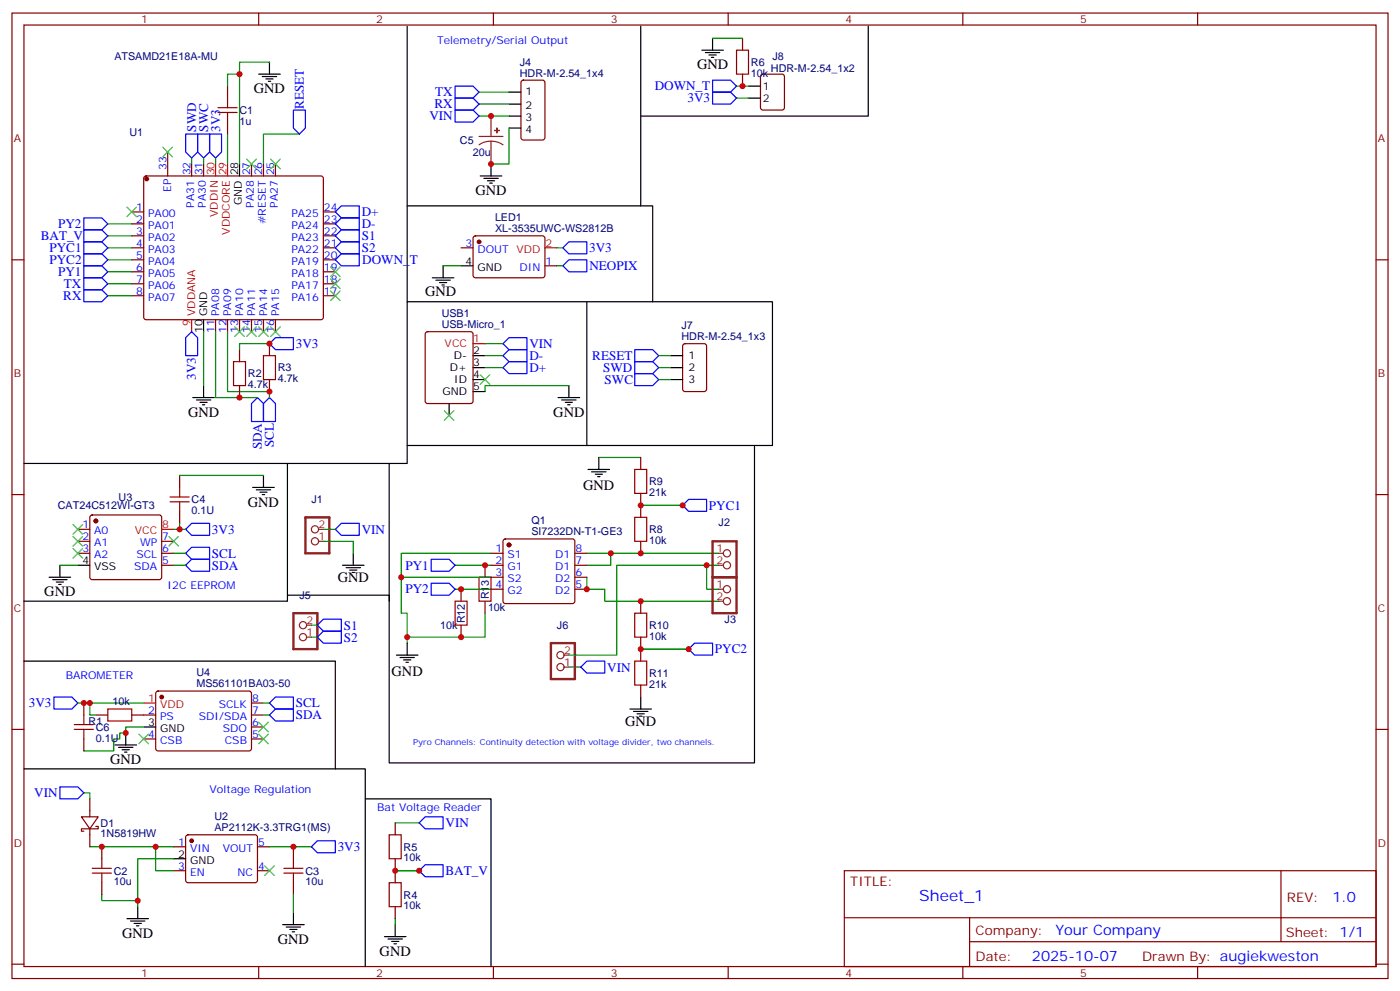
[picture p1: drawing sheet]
<svg xmlns="http://www.w3.org/2000/svg" width="412mm" height="292mm" viewBox="0 0 412 292" stroke-linecap="round" stroke-linejoin="round" font-family="sans-serif">
<g fill="none" stroke="#870000" stroke-width=".35">
<path d="M3.5 3.8h405.4v284.4h-405.4zM7.1 7.4h398.2v277.3h-398.2zM76.2 3.8v3.6M145.3 3.8v3.6M214.5 3.8v3.6M218.7 11.3v3.5M283.6 3.8v3.6M352.8 3.8v3.6M67 25.4v3.5M67 35.9v3.6M153.7 23.8l.5-.2h5.6l.7 .4v16.5l-.4 .7h-5.9l-.7-.4v-16.5zM218.7 21.8v3.6"/>
<path d="M224.2 22l.5-.2h5.7l.6 .5 .1 9.4-.5 .7h-5.9l-.6-.4-.1-9.5zM42.6 52l.4-.2h51.5l.5 .2 .2 .5v41l-.2 .4-.5 .3h-51.5l-.5-.3-.2-.4v-41zM49.4 44.8v7M56.4 48.3v3.5M60 48.3v3.5M74.1 48.3v3.5M77.6 48.3v3.5M81.1 48.3v3.5M3.5 76.5h3.6M38.8 76.5h3.5M38.8 62.4h3.5M38.8 65.9h3.5"/>
<path d="M38.8 69.5h3.5M38.8 73h3.5M95.2 76.5h3.6M95.2 62.4h3.6M95.2 65.9h3.6M95.2 69.5h3.6M95.2 73h3.6M135.8 73h3.5M139.6 69.7l.5-.2h20l.4 .7-.1 11.2-.6 .4-20-.1-.5-.6v-10.9zM160.5 78.3h3.5M405.3 76.5h3.6M38.8 80h3.5"/>
<path d="M38.8 83.6h3.5M38.8 87.1h3.5M63.5 94.2v3.5M67 94.2v3.5M70.6 94.2v3.5M74.1 94.2v3.5M77.6 94.2v3.5M81.1 94.2v3.5M95.2 80h3.6M95.2 83.6h3.6M95.2 87.1h3.6M125.5 97.9l.4-.2h12.7l.7 .4v20l-.4 .7-13 .1-.6-.5-.1-20z"/>
<path d="M70.6 103v3.5M70.6 113.6v3.5M79.4 101.2v3.5M79.4 111.8v3.5M201.3 101.4l.5-.2h5.6l.7 .4v13l-.4 .7h-5.9l-.7-.4v-13zM188.7 134.7v3.6M3.5 145.7h3.6M22.9 155.9h3.6M22.9 159.4h3.6M26.7 151.9l.5-.2h19.7l.5 .2 .2 .5v17.6l-.2 .5-.5 .2h-19.7l-.5-.2-.2-.5v-17.6zM47.6 159.4h3.6M52.9 140v3.5"/>
<path d="M52.9 150.6v3.5M148.4 158.9l.5-.2h19.7l.5 .2 .2 .5v17.7l-.2 .5-.5 .2h-19.7l-.5-.3-.2-.4v-17.7zM188.7 145.3v7.1M188.7 159.4v3.5M405.3 145.7h3.6M22.9 162.9h3.6M47.6 162.9h3.6M47.6 166.5h3.6M135.8 173.5v3.6M142.9 166.5v3.5M142.9 177.1v3.5M144.6 162.9h3.6"/>
<path d="M144.6 166.5h3.6M144.6 170h3.6M144.6 173.5h3.6M169.3 162.9h3.6M169.3 166.5h3.6M169.3 170h3.6M169.3 173.5h3.6M188.7 177.1v3.5M135.8 184.1v3.5M188.7 187.6v7.1M3.5 214.8h3.6M24.7 207v3.6"/>
<path d="M24.7 217.6v3.6M28.2 210.6h3.5M38.8 210.6h7.1M42.3 217.6h3.6M46.1 203.7l.5-.2 27.1 .1 .4 .6-.1 16.5-.6 .5-27.1-.1-.4-.6v-16.3zM74.1 210.6h3.5M74.1 217.6h3.5M74.1 214.1h3.5M74.1 207h3.5M188.7 201.8v3.5M405.3 214.8h3.6M26.5 235.3v5.3"/>
<path d="M24 240.6h4.9l-2.4 3.5zM26.5 244.1v5.3M28.2 243.4h.7v.7h-4.9v.7h.7M30 249.4v3.5M30 260v3.5M51.2 249.4h3.5M51.2 256.4h3.5M54.9 246.1l.5-.2h20l.4 .7v12.9l-.7 .5-20-.1-.4-.6v-12.7zM75.8 249.4h3.6M75.8 256.4h3.6M86.4 249.4v3.5M86.4 260v3.5"/>
<path d="M116.4 242.3v3.6M116.4 252.9v7.1M248.7 256.4h156.6v28.3h-156.6zM377.3 256.5v20.8M116.4 267v3.5M248.7 270.3h156.5M285.6 277.3h119.6M285.6 270.3v14.1M3.5 284h3.6M76.2 284.7v3.5M145.3 284.7v3.5M214.5 284.7v3.5"/>
<path d="M283.6 284.7v3.5M352.8 284.7v3.5M405.3 284h3.6"/>
</g>
<g fill="#870000" stroke="#870000" stroke-width=".35">
<circle cx="43.2" cy="52.7" r=".53"/>
<circle cx="56.4" cy="247.6" r=".53"/>
<circle cx="28.2" cy="153.4" r=".53"/>
<circle cx="47.6" cy="205.3" r=".53"/>
<circle cx="149.9" cy="160.5" r=".53"/>
<circle cx="141.1" cy="71.2" r=".53"/>
</g>
<path d="M63.5 48.3v3.5M67 48.3v3.5M160.5 73h3.5M56.4 94.2v3.5M139.3 101.2h3.6M47.6 155.9h3.6M42.3 207h3.6" fill="none" stroke="#f00" stroke-width=".35"/>
<g fill="none" stroke="#000" stroke-width=".35">
<path d="M79.4 18.3v3.5M119.9 7.7v128.8h-112.8M188.7 7.7v52.9h-68.8M206.7 14.8h6.4M207.8 15.5h4.2M208.8 16.2h2.2M209.5 16.9h.8M209.9 11.3v3.5M76.2 21.8h6.3M77.3 22.5h4.2M78.3 23.2h2.1M79 24h.7"/>
<path d="M149.9 27.1h3.6M149.9 30.7h3.6M149.9 34.2h3.6M149.9 37.7h3.6M220.5 25.4h3.5M220.5 28.9h3.5M70.6 48.3v3.5M141.5 51.8h6.3M142.5 52.5h4.3M143.6 53.2h2.1M144.3 53.9h.7M144.6 48.3v3.5"/>
<path d="M130.5 78.3v3.5M135.8 78.3h3.5M188.7 60.6h3.6v28.3h-72.4M60 94.2v3.5M127.4 81.8h6.3M128.4 82.5h4.2M129.5 83.2h2.1M130.2 83.9h.7M172.9 88.9v42.3M192.3 88.9h35.2v42.3h-5.3M56.8 117.1h6.3M57.9 117.8h4.2"/>
<path d="M58.9 118.5h2.1M59.6 119.2h.7M60 113.6v3.5M132.3 118.9v3.5M139.3 115.3h3.6M139.3 108.3h3.6M139.3 104.7h3.6M139.3 111.8h3.6M164.4 117.1h6.3M165.5 117.8h4.2M166.5 118.5h2.1M167.2 119.2h.7"/>
<path d="M167.6 113.6v3.5M197.6 108.3h3.5M197.6 104.7h3.5M197.6 111.8h3.5M84.7 136.5v40.6h-77.6M119.9 131.2h102.3v93.5h-107.5v-88.2M173.2 138.3h6.4M174.3 139h4.2M175.3 139.7h2.1M176.4 134.7v3.6M74.4 143.5h6.4M75.5 144.3h4.2"/>
<path d="M76.6 145h2.1M77.3 145.7h.7M77.6 140v3.5M176 140.4h.7M14.5 170h6.3M15.5 170.7h4.3M16.6 171.4h2.1M17.3 172.1h.7M17.6 166.5v3.5M22.9 166.5h3.6M84.7 175.3h30v1.8M100.9 166.5h6.3"/>
<path d="M102 167.2h4.2M103 167.9h2.1M103.7 168.6h.7M104.1 162.9v3.6M7.1 194.7h91.7v31.7M116.8 192.9h6.3M117.8 193.6h4.3M118.9 194.3h2.1M119.6 195.1h.7M119.9 189.4v3.5M33.9 219.4h6.3M37 215.9v3.5"/>
<path d="M42.3 214.1h3.6M185.6 208.8h6.3M186.6 209.5h4.3M187.7 210.2h2.1M188.4 210.9h.7M188.7 205.3v3.5M7.1 226.4h100.5v58.3M34.9 220.1h4.3M36 220.8h2.1M36.7 221.5h.7M107.6 235.3h37v49.4M51.2 252.9h3.5"/>
<path d="M37.4 270.5h6.3M38.5 271.3h4.2M39.5 272h2.1M40.2 272.7h.7M40.6 267v3.5M83.3 272.3h6.3M84.3 273h4.2M85.4 273.7h2.1M86.1 274.4h.7M86.4 268.8v3.5M113.2 275.8h6.4M114.3 276.5h4.2"/>
<path d="M115.4 277.2h2.1M116.1 278h.7M116.4 272.3v3.5"/>
</g>
<g fill="none" stroke="#a10000" stroke-width=".35">
<path d="M217 14.8h3.5v7h-3.5zM64.2 33.1h5.6M64.2 31.7h5.6M67 28.9v2.8M67 33.1v2.8M68.8 106.5h3.5v7.1h-3.5zM77.6 104.7h3.5v7.1h-3.5zM187 138.3h3.5v7h-3.5zM50.1 147.8h5.6M50.1 146.4h5.6M52.9 143.5v2.9M52.9 147.8v2.8"/>
<path d="M187 152.4h3.5v7h-3.5zM134.1 177.1h3.5v7h-3.5zM141.1 170h3.5v7.1h-3.5zM187 194.7h3.5v7.1h-3.5zM187 180.6h3.5v7h-3.5zM21.9 214.8h5.6M21.9 213.4h5.6M24.7 210.6v2.8M24.7 214.8v2.8M31.7 208.8h7.1v3.5h-7.1zM27.2 257.1h5.6M27.2 255.7h5.6"/>
<path d="M30 252.9v2.8M30 257.1v2.9M83.6 257.1h5.7M83.6 255.7h5.7M86.4 252.9v2.8M86.4 257.1v2.9M114.7 260h3.5v7h-3.5zM114.7 245.9h3.5v7h-3.5z"/>
</g>
<g fill="none" stroke="#008700" stroke-width=".35">
<path d="M79.4 18.3h-8.8v30M209.9 11.3h8.8M67 39.5v8.8M70.6 21.8h-3.6v3.6M88.2 39.5h-10.6v8.8M141.1 34.2h8.8M141.1 30.7h8.8M141.1 27.1h8.8M149.9 37.7v10.6h-5.3M217 28.9h3.5M217 25.4h3.5M56.4 46.5v1.8"/>
<path d="M60 46.5v1.8M63.5 46.5v1.8M31.7 69.5h7.1M31.7 73h7.1M31.7 76.5h7.1M31.7 65.9h7.1M130.5 78.3h5.3M164 73h1.8M164 78.3h1.8M31.7 80h7.1M31.7 83.6h7.1M31.7 87.1h7.1"/>
<path d="M60 97.7v15.9M63.5 97.7v19.4h12.3M67 97.7v17.6h12.4v1.8M79.4 101.2h-8.8v1.8M142.9 108.3h5.3M142.9 104.7h5.3M142.9 101.2h5.3M167.6 113.6h-24.7v1.7M194 108.3h3.6M194 104.7h3.6M194 111.8h3.6M176.4 134.7h12.3"/>
<path d="M51.2 155.9h3.5M52.9 154.1v1.8M52.9 140h24.7M95.2 159.4h8.9v3.5M95.2 155.9h3.6M188.7 148.8h12.4M17.6 166.5h5.3M51.2 162.9h3.5M51.2 166.5h3.5M134.1 166.5h10.5M134.1 173.5h10.5M144.6 162.9h-26.4v7.1"/>
<path d="M144.6 170h-26.4v10.6h1.7v8.8M172.9 170v3.5h5.3v3.6h33.5M172.9 162.9h38.8M179.9 162.9v3.6h-7M208.1 166.5v7h3.6M211.7 166.5h-30v26.4h-14.1M91.7 184.1h1.8M91.7 187.6h1.8M142.9 180.6v7h-23M167.6 196.5h3.5M188.7 191.2h14.1M22.9 207h19.4"/>
<path d="M26.5 207v3.6h1.7M42.3 214.1h-5.3v1.8h-1.7v1.7h-1.8v3.6h-8.8M77.6 207h1.8M77.6 210.6h1.8M24.7 233.5h1.8v1.8M26.5 249.4h24.7M45.9 249.4v7h5.3M51.2 252.9h-10.6v14.1M79.4 249.4h12.3M116.4 256.4h7.1M116.4 242.3h7.1M30 263.5v1.8h10.6"/>
<path d="M86.4 263.5v5.3M116.4 270.5v1.8"/>
</g>
<g fill="none" stroke="#00f" stroke-width=".35">
<path d="M54.7 39.5h3.5v5.3l-1.8 1.7-1.7-1.7zM58.2 39.5h3.5v5.3l-1.7 1.7-1.8-1.7zM61.7 39.5h3.6v5.3l-1.8 1.7-1.8-1.7zM86.4 32.4h3.6v5.3l-1.8 1.8-1.8-1.8zM134.1 32.4h5.2l1.8 1.8-1.8 1.7h-5.2zM134.1 28.9h5.2l1.8 1.8-1.8 1.7h-5.2zM134.1 25.4h5.2l1.8 1.7-1.8 1.8h-5.2zM209.9 23.6h5.3l1.8 1.8-1.8 1.7h-5.3zM209.9 27.1h5.3l1.8 1.8-1.8 1.8h-5.3zM24.7 67.7h5.3l1.7 1.8-1.7 1.7h-5.3zM24.7 71.2h5.3l1.7 1.8-1.7 1.8h-5.3zM24.7 74.8h5.3l1.7 1.7-1.7 1.8h-5.3z"/>
<path d="M24.7 78.3h5.3l1.7 1.7-1.7 1.8h-5.3zM24.7 64.2h5.3l1.7 1.7-1.7 1.8h-5.3zM98.8 65.9l1.7-1.7h5.3v3.5h-5.3zM98.8 62.4l1.7-1.8h5.3v3.6h-5.3zM98.8 69.5l1.7-1.8h5.3v3.5h-5.3zM98.8 73l1.7-1.8h5.3v3.6h-5.3zM98.8 76.5l1.7-1.7h5.3v3.5h-5.3zM165.8 78.3l1.8-1.8h5.3v3.5h-5.3zM165.8 73l1.8-1.8h5.3v3.6h-5.3zM24.7 81.8h5.3l1.7 1.8-1.7 1.7h-5.3zM24.7 85.3h5.3l1.7 1.8-1.7 1.8h-5.3zM56.4 97.7l1.8 1.7v5.3h-3.5v-5.3z"/>
<path d="M75.8 117.1l1.8 1.8v5.2h-3.5v-5.2zM79.4 117.1l1.7 1.8v5.2h-3.5v-5.2zM79.4 101.2l1.7-1.8h5.3v3.6h-5.3zM148.2 104.7l1.7-1.7h5.3v3.5h-5.3zM148.2 101.2l1.7-1.8h5.3v3.6h-5.3zM149.9 106.5h5.3v3.5h-5.3l-1.7-1.7zM187 110h5.3l1.7 1.8-1.7 1.8h-5.3zM187 106.5h5.3l1.7 1.8-1.7 1.7h-5.3zM187 103h5.3l1.7 1.7-1.7 1.8h-5.3zM54.7 155.9l1.7-1.8h5.3v3.6h-5.3zM98.8 155.9l1.7-1.8h5.3v3.6h-5.3zM202.8 147.1h5.3v3.5h-5.3l-1.7-1.8z"/>
<path d="M54.7 162.9l1.7-1.7h5.3v3.5h-5.3zM54.7 166.5l1.7-1.8h5.3v3.5h-5.3zM127 171.8h5.3l1.8 1.7-1.8 1.8h-5.3zM127 164.7h5.3l1.8 1.8-1.8 1.7h-5.3zM93.5 184.1l1.7-1.7h5.3v3.5h-5.3zM93.5 187.6l1.7-1.7h5.3v3.5h-5.3zM171.1 196.5l1.8-1.8h5.3v3.5h-5.3zM202.8 191.2l1.8-1.8h5.3v3.5h-5.3zM15.9 205.3h5.3l1.7 1.7-1.7 1.8h-5.3zM79.4 207l1.7-1.7h5.3v3.5h-5.3zM79.4 210.6l1.7-1.8h5.3v3.5h-5.3zM17.6 231.7h5.3l1.8 1.8-1.8 1.8h-5.3z"/>
<path d="M91.7 249.4l1.8-1.8h5.3v3.5h-5.3zM123.5 242.3l1.7-1.7h5.3v3.5h-5.3zM125.2 254.7h5.3v3.5h-5.3l-1.7-1.8z"/>
</g>
<g fill="none" stroke="#3c3" stroke-width=".35">
<path d="M48 43.4l2.8 2.8M50.8 43.4l-2.8 2.8M72.7 46.9l2.8 2.8M75.5 46.9l-2.8 2.8M79.7 46.9l2.8 2.8M82.5 46.9l-2.8 2.8M37.4 61l2.8 2.8M40.2 61l-2.8 2.8M97.4 78.6l2.8 2.9M100.2 78.6l-2.8 2.9M69.1 96.3l2.9 2.8M72 96.3l-2.9 2.8"/>
<path d="M72.7 96.3l2.8 2.8M75.5 96.3l-2.8 2.8M76.2 96.3l2.8 2.8M79 96.3l-2.8 2.8M79.7 96.3l2.8 2.8M82.5 96.3l-2.8 2.8M97.4 85.7l2.8 2.8M97.4 82.2l2.8 2.8M100.2 82.2l-2.8 2.8M100.2 85.7l-2.8 2.8M141.5 110.4l2.8 2.8M144.3 110.4l-2.8 2.8"/>
<path d="M130.9 121l2.8 2.8M133.7 121l-2.8 2.8M21.5 154.5l2.8 2.8M21.5 158l2.8 2.8M24.3 154.5l-2.8 2.8M24.3 158l-2.8 2.8M49.7 158l2.9 2.8M52.6 158l-2.9 2.8M21.5 161.5l2.8 2.9M24.3 161.5l-2.8 2.9M40.9 216.2l2.8 2.8M43.7 216.2l-2.8 2.8"/>
<path d="M76.2 216.2l2.8 2.8M76.2 212.7l2.8 2.8M79 216.2l-2.8 2.8M79 212.7l-2.8 2.8M78 255l2.8 2.8M80.8 255l-2.8 2.8"/>
</g>
<path d="M90 152.4h7v10.5h-7zM209.9 159.4h7.1v21.2h-7.1zM209.9 170h7.1M86.4 180.6h7.1v10.6h-7.1zM162.3 189.4h7v10.6h-7z" fill="none" stroke="#8c2424" stroke-width=".71"/>
<g fill="none" stroke="#8c2424" stroke-width=".35">
<path d="M144.6 34.2v6M141.1 40.2h7.1M144.6 41.6l-1.8 .2-1.7 .9M144.6 41.6l1.9 .2 1.7 .9M144.6 41.6v6.7M93.8 159.4h1.4M93.8 155.9h1.4M211.7 173.5h1.4M211.7 177.1h1.4M211.7 162.9h1.4M211.7 166.5h1.4M90.3 187.6h1.4"/>
<path d="M90.3 184.1h1.4M166.2 196.5h1.4M166.2 192.9h1.4"/>
<circle cx="92.8" cy="155.9" r="1.06"/>
<circle cx="92.8" cy="159.4" r="1.06"/>
<circle cx="214.1" cy="177.1" r="1.06"/>
<circle cx="214.1" cy="173.5" r="1.06"/>
<circle cx="214.1" cy="162.9" r="1.06"/>
<circle cx="214.1" cy="166.5" r="1.06"/>
<circle cx="89.3" cy="187.6" r="1.06"/>
<circle cx="89.3" cy="184.1" r="1.06"/>
<circle cx="165.1" cy="192.9" r="1.06"/>
<circle cx="165.1" cy="196.5" r="1.06"/>
</g>
<g fill="#8c2424" stroke="#8c2424" stroke-width=".35">
<path d="M145.7 38.4l1.4 .1z"/>
<path d="M146.4 37.7v1.4z"/>
</g>
<g fill="#c00">
<circle cx="70.6" cy="21.8" r=".88"/>
<circle cx="45.9" cy="249.4" r=".88"/>
<circle cx="30" cy="249.4" r=".88"/>
<circle cx="40.6" cy="265.3" r=".88"/>
<circle cx="86.4" cy="249.4" r=".88"/>
<circle cx="52.9" cy="155.9" r=".88"/>
<circle cx="26.5" cy="207" r=".88"/>
<circle cx="70.6" cy="117.1" r=".88"/>
<circle cx="79.4" cy="115.3" r=".88"/>
<circle cx="79.4" cy="101.2" r=".88"/>
<circle cx="116.4" cy="256.4" r=".88"/>
<circle cx="123.5" cy="256.4" r=".88"/>
<circle cx="135.8" cy="187.6" r=".88"/>
<circle cx="119.9" cy="187.6" r=".88"/>
<circle cx="118.2" cy="170" r=".88"/>
<circle cx="142.9" cy="166.5" r=".88"/>
<circle cx="135.8" cy="173.5" r=".88"/>
<circle cx="202.8" cy="191.2" r=".88"/>
<circle cx="201.1" cy="148.8" r=".88"/>
<circle cx="188.7" cy="191.2" r=".88"/>
<circle cx="188.7" cy="148.8" r=".88"/>
<circle cx="188.7" cy="177.1" r=".88"/>
<circle cx="188.7" cy="162.9" r=".88"/>
<circle cx="172.9" cy="173.5" r=".88"/>
<circle cx="208.1" cy="166.5" r=".88"/>
<circle cx="179.9" cy="162.9" r=".88"/>
<circle cx="144.6" cy="34.2" r=".88"/>
<circle cx="144.6" cy="48.3" r=".88"/>
<circle cx="24.7" cy="207" r=".88"/>
<circle cx="37" cy="215.9" r=".88"/>
<circle cx="218.7" cy="25.4" r=".88"/>
</g>
<path d="M255.8 7.7v26.5h-67.1" fill="none" stroke="#000" stroke-width=".35"/>
<text font-size="4.6" fill="#00f" x="270.8" y="265.5">Sheet_1</text>
<g font-size="4.2">
<text x="205.3" y="20.4">GND</text>
<text x="74.8" y="27.5">GND</text>
<text x="140.1" y="57.5">GND</text>
<text x="125.2" y="87.1">GND</text>
<text x="55.4" y="122.7">GND</text>
<text x="163" y="122.7">GND</text>
<text x="73" y="149.2">GND</text>
<text x="171.8" y="144.3">GND</text>
<text x="99.5" y="171.4">GND</text>
<text x="13.1" y="175.6">GND</text>
<text x="115.4" y="199">GND</text>
<text x="184.1" y="213.7">GND</text>
<text x="32.5" y="225">GND</text>
<text x="36" y="276.2">GND</text>
<text x="81.8" y="278">GND</text>
<text x="111.8" y="281.5">GND</text>
</g>
<g font-size="4.2" fill="#00f">
<text x="392.5" y="265.7">1.0</text>
<text x="310.9" y="275.3">Your Company</text>
<text x="304" y="283.1">2025-10-07</text>
</g>
<g font-size="3.9" fill="#00f">
<text x="128.2" y="28.4">TX</text>
<text x="192.9" y="26.6">DOWN_T</text>
<text x="89.5" y="32.1" transform="rotate(-90 89.5 32.1)">RESET</text>
<text x="126.5" y="35.4">VIN</text>
<text x="128" y="31.9">RX</text>
<text x="202.5" y="30.1">3V3</text>
<text x="57.8" y="38.8" transform="rotate(-90 57.8 38.8)">SWD</text>
<text x="61.4" y="38.8" transform="rotate(-90 61.4 38.8)">SWC</text>
<text x="64.9" y="38.8" transform="rotate(-90 64.9 38.8)">3V3</text>
<text x="106.5" y="63.7">D+</text>
<text x="12" y="70.7">BAT_V</text>
<text x="17.1" y="67.2">PY2</text>
<text x="106.5" y="67.2">D-</text>
<text x="106.5" y="70.7">S1</text>
<text x="14.6" y="74.2">PYC1</text>
<text x="14.6" y="77.8">PYC2</text>
<text x="106.5" y="74.3">S2</text>
<text x="106.7" y="77.8">DOWN_T</text>
<text x="173.6" y="74.3">3V3</text>
<text x="17.1" y="81.3">PY1</text>
<text x="173.6" y="79.6">NEOPIX</text>
<text x="18.6" y="88.3">RX</text>
<text x="18.8" y="84.8">TX</text>
<text x="87.1" y="102.5">3V3</text>
<text x="155.9" y="106.1">D-</text>
<text x="155.9" y="102.5">VIN</text>
<text x="174.5" y="106">RESET</text>
<text x="57.7" y="111.9" transform="rotate(-90 57.7 111.9)">3V3</text>
<text x="155.9" y="109.6">D+</text>
<text x="177.7" y="109.5">SWD</text>
<text x="178.1" y="113">SWC</text>
<text x="80.6" y="131.7" transform="rotate(-90 80.6 131.7)">SCL</text>
<text x="77.1" y="132.4" transform="rotate(-90 77.1 132.4)">SDA</text>
<text x="208.8" y="150.1">PYC1</text>
<text x="62.4" y="157.2">3V3</text>
<text x="106.5" y="157.2">VIN</text>
<text x="62.4" y="164.2">SCL</text>
<text x="62.4" y="167.8">SDA</text>
<text x="119.4" y="167.7">PY1</text>
<text x="119.4" y="174.8">PY2</text>
<text x="101.2" y="185.4">S1</text>
<text x="101.2" y="188.9">S2</text>
<text x="178.9" y="197.8">VIN</text>
<text x="210.6" y="192.4">PYC2</text>
<text x="8.5" y="208.3">3V3</text>
<text x="87.1" y="208.3">SCL</text>
<text x="87.1" y="211.9">SDA</text>
<text x="10.1" y="234.8">VIN</text>
<text x="131.2" y="243.6">VIN</text>
<text x="99.5" y="250.7">3V3</text>
<text x="131.2" y="257.7">BAT_V</text>
</g>
<g font-size="3.9" fill="#800">
<text x="250.5" y="261">TITLE:</text>
<text x="379.1" y="265.7">REV:</text>
<text x="287.4" y="275.2">Company:</text>
<text x="378.7" y="275.8">Sheet: 1/1</text>
<text x="287.4" y="282.9">Date:</text>
<text x="336.4" y="283">Drawn By: augiekweston</text>
</g>
<g font-size="3.2" fill="#800">
<text x="41.6" y="6.8">1</text>
<text x="110.8" y="6.8">2</text>
<text x="179.9" y="6.8">3</text>
<text x="249.1" y="6.8">4</text>
<text x="318.2" y="6.8">5</text>
<text x="4.1" y="41.9">A</text>
<text x="405.9" y="41.9">A</text>
<text x="4.1" y="111.1">B</text>
<text x="405.9" y="111.1">B</text>
<text x="4.1" y="180.2">C</text>
<text x="405.9" y="180.2">C</text>
<text x="4.1" y="249.4">D</text>
<text x="405.9" y="249.4">D</text>
<text x="41.6" y="287.7">1</text>
<text x="110.8" y="287.7">2</text>
<text x="179.9" y="287.7">3</text>
<text x="249.1" y="287.7">4</text>
<text x="318.2" y="287.7">5</text>
</g>
<g font-size="3.2" fill="#000080">
<text x="33.7" y="17.7">ATSAMD21E18A-MU</text>
<text x="227.6" y="17.7">J8</text>
<text x="153.1" y="22.5">HDR-M-2.54_1x4</text>
<text x="153.1" y="19.4">J4</text>
<text x="221.2" y="22.6">10k</text>
<text x="221.2" y="19.4">R6</text>
<text x="227.1" y="21.2">HDR-M-2.54_1x2</text>
<text x="70.6" y="33.6">C1</text>
<text x="38.1" y="39.9">U1</text>
<text x="70.6" y="36.7">1u</text>
<text x="135.5" y="42.4">C5</text>
<text x="139.3" y="45.9">20u</text>
<text x="145.8" y="65.1">LED1</text>
<text x="145.8" y="68.3">XL-3535UWC-WS2812B</text>
<text x="130.1" y="93.3">USB1</text>
<text x="130.1" y="96.5">USB-Micro_1</text>
<text x="200.8" y="100.2">HDR-M-2.54_1x3</text>
<text x="200.8" y="97">J7</text>
<text x="73" y="111.2">R2</text>
<text x="81.8" y="112.6">4.7k</text>
<text x="81.8" y="109.4">R3</text>
<text x="73" y="114.3">4.7k</text>
<text x="191.2" y="142.9">R9</text>
<text x="17" y="150">CAT24C512WI-GT3</text>
<text x="34.9" y="147.4">U3</text>
<text x="56.4" y="148.2">C4</text>
<text x="91.7" y="148.1">J1</text>
<text x="191.2" y="146.1">21k</text>
<text x="56.4" y="151.4">0.1U</text>
<text x="156.6" y="154.5">Q1</text>
<text x="211.7" y="155">J2</text>
<text x="156.6" y="157.7">SI7232DN-T1-GE3</text>
<text x="191.2" y="160.2">10k</text>
<text x="191.2" y="157">R8</text>
<text x="88.2" y="176.4">J5</text>
<text x="143.7" y="180">10k</text>
<text x="144" y="176.6" transform="rotate(-90 144 176.6)">R13</text>
<text x="129.6" y="185.2">10k</text>
<text x="136.9" y="183.6" transform="rotate(-90 136.9 183.6)">R12</text>
<text x="164.1" y="185.2">J6</text>
<text x="191.2" y="185.2">R10</text>
<text x="213.5" y="183.5">J3</text>
<text x="191.2" y="188.4">10k</text>
<text x="57.9" y="202.3">MS561101BA03-50</text>
<text x="57.9" y="199.1">U4</text>
<text x="191.2" y="202.5">21k</text>
<text x="191.2" y="199.4">R11</text>
<text x="33.2" y="207.8">10k</text>
<text x="26.1" y="213.5">R1</text>
<text x="28.2" y="215.2">C6</text>
<text x="28.2" y="218.4">0.1U</text>
<text x="29.6" y="243.5">D1</text>
<text x="63.2" y="244.6">AP2112K-3.3TRG1(MS)</text>
<text x="63.2" y="241.5">U2</text>
<text x="29.6" y="246.6">1N5819HW</text>
<text x="118.9" y="250.5">R5</text>
<text x="33.5" y="257.6">C2</text>
<text x="90" y="257.6">C3</text>
<text x="118.9" y="253.7">10k</text>
<text x="33.5" y="260.8">10u</text>
<text x="90" y="260.8">10u</text>
<text x="118.9" y="267.8">10k</text>
<text x="118.9" y="264.6">R4</text>
</g>
<g font-size="3.2" fill="#00f">
<text x="128.8" y="13">Telemetry/Serial Output</text>
<text x="49" y="50.1" transform="rotate(-90 49 50.1)">33</text>
<text x="56.1" y="51.6" transform="rotate(-90 56.1 51.6)">32</text>
<text x="59.6" y="51.6" transform="rotate(-90 59.6 51.6)">31</text>
<text x="73.7" y="51.6" transform="rotate(-90 73.7 51.6)">27</text>
<text x="77.3" y="51.6" transform="rotate(-90 77.3 51.6)">26</text>
<text x="80.8" y="51.6" transform="rotate(-90 80.8 51.6)">25</text>
<text x="50.4" y="56.5" transform="rotate(-90 50.4 56.5)">EP</text>
<text x="40.1" y="62.1">1</text>
<text x="40.1" y="65.6">2</text>
<text x="43.6" y="63.8">PA00</text>
<text x="57.1" y="61.2" transform="rotate(-90 57.1 61.2)">PA31</text>
<text x="60.7" y="61.2" transform="rotate(-90 60.7 61.2)">PA30</text>
<text x="74.8" y="61.2" transform="rotate(-90 74.8 61.2)">PA28</text>
<text x="81.8" y="61.2" transform="rotate(-90 81.8 61.2)">PA27</text>
<text x="85.8" y="63.8">PA25</text>
<text x="95.4" y="65.6">23</text>
<text x="95.4" y="62.1">24</text>
<text x="40.1" y="69.1">3</text>
<text x="43.6" y="67.3">PA01</text>
<text x="43.6" y="70.9">PA02</text>
<text x="78.3" y="66.1" transform="rotate(-90 78.3 66.1)">#RESET</text>
<text x="85.8" y="70.9">PA23</text>
<text x="85.8" y="67.3">PA24</text>
<text x="95.4" y="69.1">22</text>
<text x="40.1" y="72.6">4</text>
<text x="40.1" y="76.2">5</text>
<text x="43.6" y="74.4">PA03</text>
<text x="43.6" y="77.9">PA04</text>
<text x="85.8" y="77.9">PA19</text>
<text x="85.8" y="74.4">PA22</text>
<text x="95.4" y="76.2">20</text>
<text x="95.4" y="72.6">21</text>
<text x="137.2" y="72.6">3</text>
<text x="140.7" y="74.4">DOUT</text>
<text x="160.7" y="77.9">1</text>
<text x="40.1" y="79.7">6</text>
<text x="40.1" y="83.2">7</text>
<text x="43.6" y="81.5">PA05</text>
<text x="85.8" y="81.5">PA18</text>
<text x="95.4" y="83.2">18</text>
<text x="95.4" y="79.7">19</text>
<text x="153.1" y="79.7">DIN</text>
<text x="40.1" y="86.7">8</text>
<text x="43.6" y="85">PA06</text>
<text x="43.6" y="88.5">PA07</text>
<text x="85.8" y="88.5">PA16</text>
<text x="85.8" y="85">PA17</text>
<text x="95.4" y="86.7">17</text>
<text x="64.6" y="93.1" transform="rotate(-90 64.6 93.1)">PA08</text>
<text x="68.1" y="93.1" transform="rotate(-90 68.1 93.1)">PA09</text>
<text x="71.6" y="93.1" transform="rotate(-90 71.6 93.1)">PA10</text>
<text x="75.1" y="93.1" transform="rotate(-90 75.1 93.1)">PA11</text>
<text x="78.7" y="93.1" transform="rotate(-90 78.7 93.1)">PA14</text>
<text x="82.2" y="93.1" transform="rotate(-90 82.2 93.1)">PA15</text>
<text x="63.1" y="98" transform="rotate(-90 63.1 98)">11</text>
<text x="66.7" y="98" transform="rotate(-90 66.7 98)">12</text>
<text x="70.2" y="98" transform="rotate(-90 70.2 98)">13</text>
<text x="73.7" y="98" transform="rotate(-90 73.7 98)">14</text>
<text x="77.3" y="98" transform="rotate(-90 77.3 98)">15</text>
<text x="80.8" y="98" transform="rotate(-90 80.8 98)">16</text>
<text x="24.3" y="155.5">1</text>
<text x="24.3" y="159.1">2</text>
<text x="27.8" y="157.3">A0</text>
<text x="27.8" y="160.8">A1</text>
<text x="41.3" y="160.8">WP</text>
<text x="47.8" y="159.1">7</text>
<text x="24.3" y="162.6">3</text>
<text x="27.8" y="164.4">A2</text>
<text x="39.5" y="167.9">SDA</text>
<text x="40.2" y="164.4">SCL</text>
<text x="47.8" y="166.1">5</text>
<text x="47.8" y="162.6">6</text>
<text x="146" y="162.6">1</text>
<text x="146" y="166.1">2</text>
<text x="149.5" y="164.4">S1</text>
<text x="149.5" y="167.9">G1</text>
<text x="163.6" y="167.9">D1</text>
<text x="163.6" y="164.4">D1</text>
<text x="169.5" y="166.1">7</text>
<text x="169.5" y="162.6">8</text>
<text x="49.4" y="173.5">I2C EEPROM</text>
<text x="146" y="169.7">3</text>
<text x="146" y="173.2">4</text>
<text x="149.5" y="171.4">S2</text>
<text x="163.6" y="171.4">D2</text>
<text x="169.5" y="173.2">5</text>
<text x="169.5" y="169.7">6</text>
<text x="149.5" y="174.9">G2</text>
<text x="163.6" y="174.9">D2</text>
<text x="19.4" y="200">BAROMETER</text>
<text x="64.4" y="208.5">SCLK</text>
<text x="74.3" y="206.7">8</text>
<text x="43.7" y="210.2">2</text>
<text x="47.2" y="212">PS</text>
<text x="58.6" y="212">SDI/SDA</text>
<text x="65.7" y="215.5">SDO</text>
<text x="74.3" y="213.7">6</text>
<text x="74.3" y="210.2">7</text>
<text x="43.7" y="217.3">4</text>
<text x="47.2" y="219">CSB</text>
<text x="66.2" y="219">CSB</text>
<text x="74.3" y="217.3">5</text>
<text x="61.7" y="233.5">Voltage Regulation</text>
<text x="111.1" y="238.8">Bat Voltage Reader</text>
<text x="52.5" y="249">1</text>
<text x="56" y="250.8">VIN</text>
<text x="65.6" y="250.8">VOUT</text>
<text x="76" y="249">5</text>
<text x="52.5" y="256.1">3</text>
<text x="56" y="257.8">EN</text>
<text x="70" y="257.8">NC</text>
<text x="76" y="256.1">4</text>
</g>
<g font-size="3.2">
<text x="154.8" y="27.8">1</text>
<text x="224.7" y="26.4">1</text>
<text x="224.7" y="30">2</text>
<text x="154.8" y="32.1">2</text>
<text x="154.8" y="35.6">3</text>
<text x="154.8" y="39.1">4</text>
<text x="70.2" y="51.6" transform="rotate(-90 70.2 51.6)">28</text>
<text x="71.3" y="60.4" transform="rotate(-90 71.3 60.4)">GND</text>
<text x="137.2" y="77.9">4</text>
<text x="140.7" y="79.7">GND</text>
<text x="61" y="93.1" transform="rotate(-90 61 93.1)">GND</text>
<text x="59.6" y="98" transform="rotate(-90 59.6 98)">10</text>
<text x="133.7" y="105.8">D-</text>
<text x="139.3" y="107.9">3</text>
<text x="139.3" y="104.4">2</text>
<text x="202.8" y="105.8">1</text>
<text x="132.5" y="109.3">D+</text>
<text x="133.8" y="112.9">ID</text>
<text x="139.3" y="111.4">4</text>
<text x="202.8" y="112.9">3</text>
<text x="202.8" y="109.3">2</text>
<text x="130.3" y="116.4">GND</text>
<text x="139.3" y="115">5</text>
<text x="24.3" y="166.1">4</text>
<text x="27.8" y="167.9">VSS</text>
<text x="43.7" y="213.7">3</text>
<text x="47.2" y="215.5">GND</text>
<text x="52.5" y="252.6">2</text>
<text x="56" y="254.3">GND</text>
</g>
<g font-size="3.2" fill="#f00">
<text x="63.1" y="51.6" transform="rotate(-90 63.1 51.6)">30</text>
<text x="66.7" y="51.6" transform="rotate(-90 66.7 51.6)">29</text>
<text x="64.2" y="63.9" transform="rotate(-90 64.2 63.9)">VDDIN</text>
<text x="67.7" y="69.1" transform="rotate(-90 67.7 69.1)">VDDCORE</text>
<text x="152.1" y="74.4">VDD</text>
<text x="160.7" y="72.6">2</text>
<text x="56.1" y="96" transform="rotate(-90 56.1 96)">9</text>
<text x="57.5" y="93.1" transform="rotate(-90 57.5 93.1)">VDDANA</text>
<text x="139.3" y="100.9">1</text>
<text x="131" y="102.3">VCC</text>
<text x="47.8" y="155.5">8</text>
<text x="39.7" y="157.3">VCC</text>
<text x="43.7" y="206.7">1</text>
<text x="47.2" y="208.5">VDD</text>
</g>
<g font-size="3.2" fill="#8d2323">
<text x="93.8" y="155.5">2</text>
<text x="93.8" y="159.1">1</text>
<text x="211.1" y="162.6">1</text>
<text x="211.1" y="166.1">2</text>
<text x="211.1" y="173.2">1</text>
<text x="211.1" y="176.7">2</text>
<text x="90.3" y="183.8">2</text>
<text x="90.3" y="187.3">1</text>
<text x="166.2" y="196.1">1</text>
<text x="166.2" y="192.6">2</text>
</g>
<text font-size="2.5" fill="#00f" x="121.7" y="219.4">Pyro Channels: Continuity detection with voltage divider, two channels.</text>
</svg>
